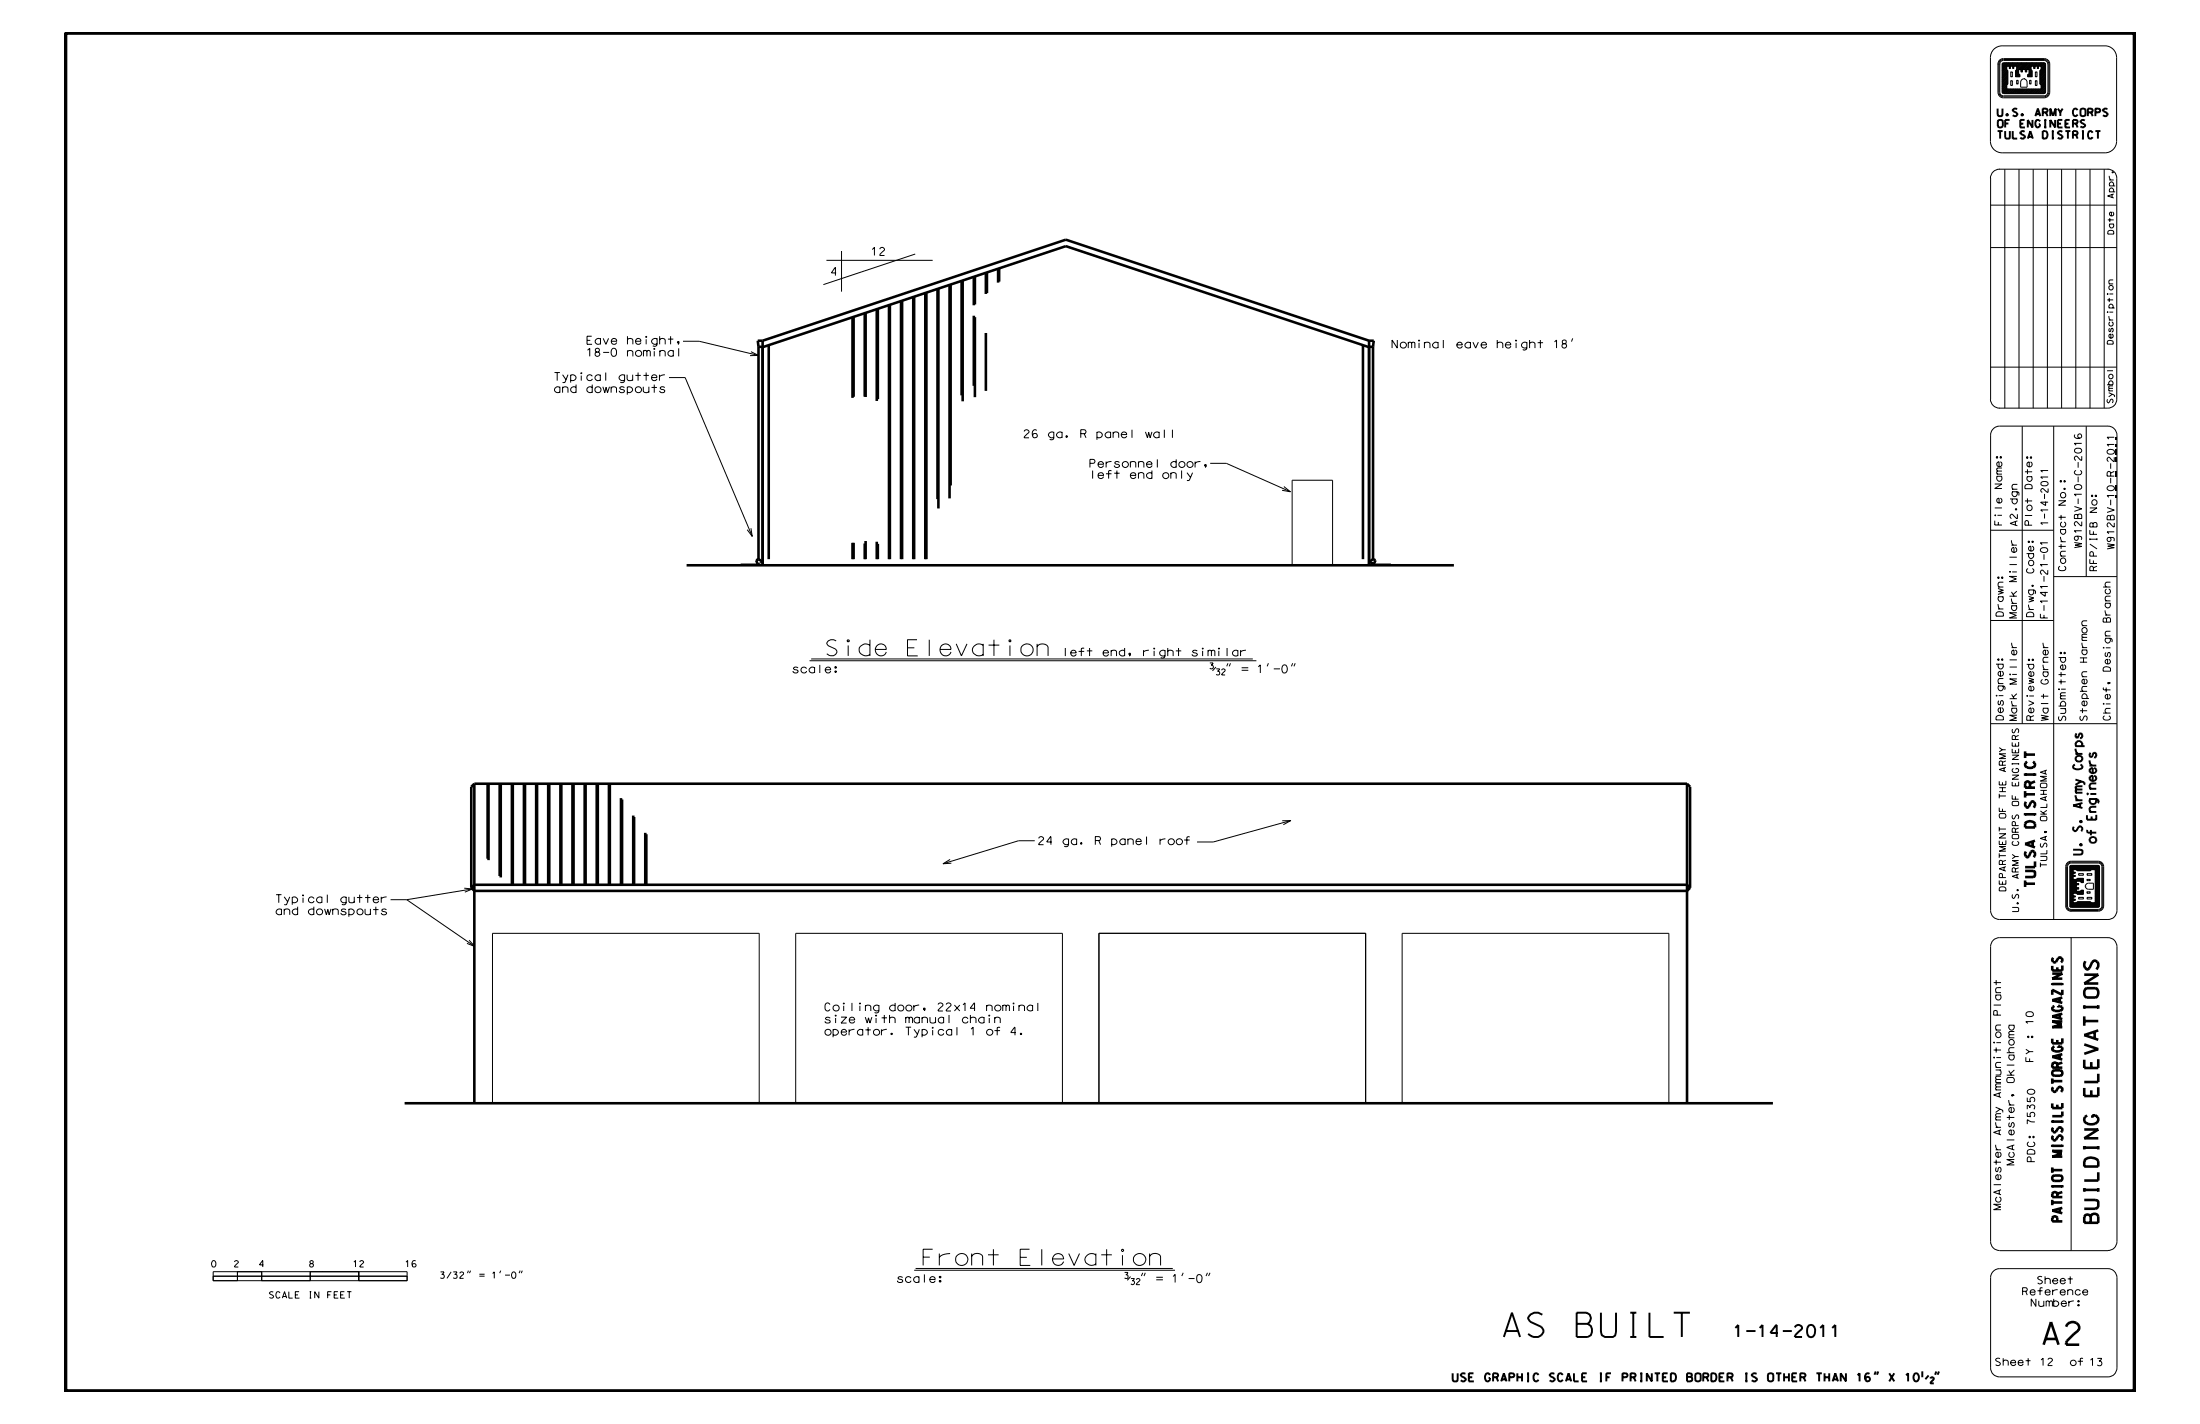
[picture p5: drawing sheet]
<svg xmlns="http://www.w3.org/2000/svg" width="432mm" height="279mm" viewBox="0 0 432 279" stroke-linecap="round" stroke-linejoin="round" font-family="sans-serif">
<g fill="none" stroke="#000" stroke-width=".2">
<path d="M392.1 18.1h.1M392.1 18.1a1.07 1.07 0 0 0 1.1 1.1h8M392.3 18.1h.1M392.3 18.1a.93 .93 0 0 0 .9 .9h8a.9 .9 0 0 0 .9-.9M392.5 18.1a.71 .71 0 0 0 .7 .7h8M392.5 18.1h.1M393 18.1h.1M393 18.1l.3 .3h7.9l.3-.3M393 12.6v5.5M393.2 12.3h8M393.2 12.3l-.2 .3M393.4 12.3l-.4 .4"/>
<path d="M393.5 12.3l-.5 .6M393.7 12.3l-.7 .7M393.8 12.3l-.8 .9M393.9 17.4l-.9 .9M393.9 13h.5v.4h.2v-.4h.4v.4h.3v-.4h.5v.7l-.2 .2v1.2h.9v-.4l-.3-.2v-.8h.5v.4h.2v-.4h.6v.4h.3v-.4h.5v.8l-.3 .2v.4h.9v-1.2l-.3-.2v-.7h.6v.4h.2v-.4h.5v.4h.2v-.4h.5v.7l-.2 .2v2.6l.2 .2v.8h-6.7v-.8l.2-.2v-2.6l-.2-.2zM393.9 17.3l-.9 .9M393.9 17.1l-.9 .9M393.9 17l-.9 .9M393.9 16.9l-.9 .9M393.9 16.7l-.9 .9M393.9 13.6l-.9 .9M393.9 13.5l-.9 .9"/>
<path d="M393.9 13.3l-.9 .9M393.9 13.2l-.9 .9M393.9 13.1l-.9 .9M393.9 13.7l-.9 .9M393.9 12.3l-.9 1M393.9 17.5l-.8 .8M394 13.8l-1 1M394.1 13.8l-1.1 1.1M394.1 17.5l-.9 .8M394.1 16.4l-1.1 1.1M394.1 16.2l-1.1 1.2M394.1 16.1l-1.1 1.1"/>
<path d="M394.1 16l-1.1 1.1M394.1 15.8l-1.1 1.2M394.1 15.7l-1.1 1.1M394.1 15.6l-1.1 1.1M394.1 15.4l-1.1 1.1M394.1 15.3l-1.1 1.1M394.1 15.2l-1.1 1.1M394.1 15l-1.1 1.1M394.1 14.9l-1.1 1.1M394.1 14.7l-1.1 1.2M394.1 14.6l-1.1 1.1M394.1 14.5l-1.1 1.1"/>
<path d="M394.1 14.3l-1.1 1.2M394.1 14.2l-1.1 1.1M394.1 14.1l-1.1 1.1M394.1 13.9l-1.1 1.2M394.1 12.3l-1.1 1.1M394.2 17.5l-.9 .9M394.2 12.3l-1.2 1.2M394.3 12.3l-1.3 1.4M394.4 17.5l-.9 .9M394.5 17.5l-.9 .9M394.5 12.3l-1.5 1.5M394.6 13.3l-.2 .1"/>
<path d="M394.6 13.2l-.2 .2M394.6 12.3l-.7 .7M394.6 17.5l-.9 .9M394.7 15.8h.3v1h-.3zM394.7 14.1h.3v1h-.3zM394.8 12.3l-.7 .7M394.8 17.5l-.9 .9M394.9 12.3l-.7 .7M394.9 17.5l-.9 .9M395 17.5l-.9 .9M395 12.3l-.6 .7M395.1 12.3l-.7 .8"/>
<path d="M395.2 17.5l-.9 .9M395.3 13.3l-.2 .1M395.3 13.2l-.3 .2M395.3 13l-.3 .2M395.3 12.3l-.9 .9M395.3 17.5l-.9 .9M395.4 12.3l-.6 .7M395.4 17.5l-.9 .9M395.6 12.3l-.7 .7M395.6 17.5l-.9 .9M395.7 17.5l-.9 .9M395.7 12.3l-.7 .7"/>
<path d="M395.8 15.8h.3v.7h-.3zM395.9 17.5l-.9 .9M395.9 12.3l-.9 .8M396 12.3l-.7 .7M396 17.5l-.9 .9M396.1 12.3l-.7 .7M396.1 17.5l-.9 .9M396.2 14.4l-.6 .6M396.2 14.3l-.6 .6M396.2 14.1l-.6 .6M396.2 14l-.6 .6M396.2 13.8l-.6 .7"/>
<path d="M396.2 13.7l-.6 .6M396.2 17.5l-.8 .9M396.2 14.5l-.5 .6M396.2 12.3l-.6 .7M396.3 14.5l-.5 .6M396.4 12.3l-.7 .7M396.4 14.6l-.4 .5M396.4 17.5l-.9 .9M396.5 14.9l-.3 .2M396.5 15l-.2 .1M396.5 14.7l-.4 .4M396.5 17.5l-.9 .9"/>
<path d="M396.5 12.3l-.7 .7M396.6 16.1h.1M396.7 12.3l-.9 .9M396.7 17.5l-.9 .9M396.8 12.3l-1 1M396.8 17.5l-.9 .9M396.9 12.3l-1.1 1.1M396.9 13.9l-.1 .2M396.9 17.5l-.9 .9M396.9 14.1h.1M396.9 13.8l-.2 .3M397.1 12.3l-1.3 1.2"/>
<path d="M397.1 17.5l-.9 .9M397.2 12.3l-1.6 1.6M397.2 15.5a.72 .72 0 0 0-.6 .6v1h1.3v-1M397.2 15.5a.72 .72 0 0 1 .7 .6M397.2 17.5l-.9 .9M397.2 15.4h.1M397.3 12.3l-1.7 1.8M397.3 17.5l-.8 .9M397.5 17.5l-.9 .9M397.5 12.3l-1.9 1.9M397.6 17.5l-.9 .9M397.6 12.3l-1.3 1.4"/>
<path d="M397.8 12.3l-1.4 1.4M397.8 17.5l-1 .9M397.8 13.9l-.2 .2M397.8 14l-.1 .1M397.8 13.8l-.3 .2M397.9 16.1h.1M397.9 12.3l-1.4 1.4M397.9 17.5l-.9 .9M398 12.3l-1.3 1.4M398 17.5l-.9 .9M398 14.6v.1M398.1 12.3l-1.4 1.5"/>
<path d="M398.2 17.5l-.9 .9M398.3 12.3l-1.6 1.6M398.3 17.5l-.9 .9M398.4 15.8h.2v.7h-.2zM398.4 12.3l-1.3 1.4M398.5 17.5l-1 .9M398.6 12.3l-1.4 1.4M398.6 17.5l-.9 .9M398.6 13.2l-.4 .5M398.6 13.6l-.3 .4M398.6 13.5l-.3 .4M398.6 13.3l-.3 .4"/>
<path d="M398.6 13.1l-.6 .6M398.7 13.7l-.4 .4M398.7 17.5l-.9 .9M398.7 12.3l-1.3 1.4M398.7 13.8l-.4 .5M398.8 13.8l-.5 .6M398.9 14.7l-.4 .4M398.9 14.2l-.9 .9M398.9 12.3l-1.4 1.4M398.9 14.9l-.2 .2M398.9 17.5l-.9 .9M398.9 14.1l-.9 .9"/>
<path d="M398.9 13.9l-.9 .9M398.9 14.3l-.8 .8M398.9 15l-.1 .1M398.9 14.5l-.6 .6M398.9 14.6l-.5 .5M399 12.3l-1.5 1.5M399 17.5l-.9 .9M399.1 12.3l-1.6 1.6M399.1 17.5l-.9 .9M399.2 12.3l-1.3 1.4M399.3 17.5l-.9 .9M399.4 12.3l-.7 .7"/>
<path d="M399.4 17.5l-.9 .9M399.4 13.2l-.2 .2M399.4 13.1l-.2 .2M399.5 14.1h.3v1h-.3zM399.5 15.8h.3v1h-.3zM399.5 12.3l-.6 .7M399.5 17.5l-.9 .9M399.7 12.3l-.7 .7M399.7 17.5l-.9 .9M399.8 12.3l-.7 .7M399.8 17.5l-.9 .9M399.9 12.3l-.7 .8"/>
<path d="M399.9 17.5l-.9 .9M400 12.3l-.8 .9M400.1 17.5l-.9 .9M400.1 13.2l-.2 .2M400.1 13.1l-.2 .2M400.1 13.4h-.1M400.2 12.3l-.7 .7M400.2 17.5l-.9 .9M400.3 12.3l-.6 .7M400.3 17.5l-.8 .9M400.5 17.5l-.9 .9M400.5 12.3l-.7 .7"/>
<path d="M400.6 12.3l-.7 .8M400.7 12.3l-.8 .9M400.9 12.3l-.7 .7M401 12.3l-.7 .7M401.1 12.3l-.6 .7M401.2 12.3l.3 .3v5.5M401.2 12.3h.1M401.2 11.7h-8a.87 .87 0 0 0-.9 .9v5.5M401.2 11.9h-8a.71 .71 0 0 0-.7 .7v5.5M401.2 11.5h-8a1.04 1.04 0 0 0-1.1 1.1v5.5M401.2 11.7a.9 .9 0 0 1 .9 .9M401.2 11.9a.77 .77 0 0 1 .8 .7l-.1 5.5a.71 .71 0 0 1-.7 .7"/>
<path d="M401.2 11.5a1.07 1.07 0 0 1 1.1 1.1M401.2 11.7h.1M401.2 11.9h.1M401.2 11.5h.1M401.2 18.8h.1M401.2 19.2h.1M401.2 12.3l-.6 .7M401.4 12.3l-.8 .8M401.4 12.4l-.8 .9M401.5 18.1h.1M401.5 17.7l-.7 .7M401.5 17l-1.4 1.4"/>
<path d="M401.5 17.1l-1.2 1.3M401.5 16.6l-1.8 1.8M401.5 16.5l-.9 .9M401.5 16.3l-.9 .9M401.5 16.2l-.9 .9M401.5 16.1l-.9 .8M401.5 15.9l-.9 .9M401.5 15.5l-1.1 1M401.5 12.7l-.9 .8M401.5 12.5l-.9 .9M401.5 17.3l-1.1 1.1M401.5 15.8l-.9 .9"/>
<path d="M401.5 17.8l-.6 .6M401.5 16.7l-1.7 1.7M401.5 18l-.4 .4M401.5 17.4l-1 1M401.5 15.7l-1 .9M401.5 15.4l-1.1 1.1M401.5 15.2l-1.1 1.2M401.5 15.1l-1.1 1.1M401.5 15l-1.1 1.1M401.5 14.9l-1.1 1M401.5 14.7l-1.1 1.1M401.5 14.6l-1.1 1.1"/>
<path d="M401.5 14.4l-1.1 1.2M401.5 14.3l-1.1 1.1M401.5 14.1l-1.1 1.2M401.5 14l-1.1 1.1M401.5 13.9l-1.1 1.1M401.5 13.7l-1.1 1.2M401.5 13.6l-1.1 1.1M401.5 13.5l-1.1 1.1M401.5 13.3l-1.1 1.2M401.5 13.2l-1.1 1.1M401.5 13.1l-1.1 1.1M401.5 12.9l-1.1 1.1"/>
<path d="M401.5 12.8l-1.1 1.1M401.5 17.5l-.8 .9M401.5 18.1l-.3 .3M401.5 16.9l-1.5 1.5M402.1 18.1h.1M402.1 12.6h.1M402.1 12.6v5.5M402.3 12.6h.1M402.3 18.1h.1M402.3 18.1a1.1 1.1 0 0 1-1.1 1.1M402.3 12.6v5.5M390.7 27.7v-16.4a2.29 2.29 0 0 1 2.3-2.3h20.2a2.29 2.29 0 0 1 2.2 2.3v16.4"/>
<path d="M390.7 34.9v43.5M392.4 33.2h21.4M392.5 33.2a1.81 1.81 0 0 0-1.8 1.8M393.5 33.2v46.9M396.3 33.2v46.9M399.1 33.2v46.9M401.8 33.2v46.9M404.6 33.2v46.9M407.4 33.2v46.9M410.2 33.2v46.9M413 33.2v46.9M415.4 27.7a2.29 2.29 0 0 1-2.2 2.3h-20.2a2.29 2.29 0 0 1-2.3-2.3"/>
<path d="M415.5 35v43.3a1.75 1.75 0 0 1-1.8 1.8h-21.3M162.2 51.1h20.9M165.2 49.2v8M179.6 49.8l-18 6M390.7 48.6h24.8M390.7 40.3h24.8M131.3 74.1h3.2l13.1 31.1M134.1 67h3.1l11.7 2.7M147.4 69l1.5 .7-1.7 .1M308.7 66.4l-.3 .6M390.7 78.3a1.81 1.81 0 0 0 1.8 1.8M390.7 72h24.8"/>
<path d="M237.5 90.9h3.2l12.6 5.6M252 95.5l1.3 1-1.7-.3M396.9 83.6v58.4M400.6 94.7l.5-.2a.6 .6 0 0 1 .9 .5 .87 .87 0 0 1-1.4 0zM401.3 96.9v1M401.5 99.2h.1M401.5 98.4v.8M402 98.5h-1.5l1 .7M402 95.8v.8h-.3l-.6-.7a.36 .36 0 0 0-.5 .2 .36 .36 0 0 0 .3 .5M402 93.6h-1.5l.4 .3M402 92.3h-1.5l.4 .3M403.1 83.6v96.8"/>
<path d="M409.5 83.6v29.5M413.7 83.6a1.81 1.81 0 0 1 1.8 1.8v93.2a1.75 1.75 0 0 1-1.8 1.8M413.7 83.6h-21.2a1.81 1.81 0 0 0-1.8 1.8v93.2a1.75 1.75 0 0 0 1.8 1.8h21.2M145.4 110.7h3.8v.2h-3.8zM147.4 103.6l.2 1.6-1-1.3M149.7 110.2l-1 .4M253.6 110.9v-16.7h7.9v16.7M269.2 110.7h3.7v.2h-3.7zM390.7 104h12.4M401.3 100.8v.9M402 102.6h-1.5l.4 .3M402 100h-1.5l.4 .4"/>
<path d="M403.1 113.1h12.4M412.8 115.2h1.4M414.2 114.2l-.9 .1-.1 .5 .2 .4M158.9 129.6h87.7M159.2 129.3h86.7M237.5 130.1h.6l-.4 .4a.39 .39 0 0 1 .4 .5 .39 .39 0 0 1-.6 .1M238.7 130.9l-.7 .7M238.7 131.2h.7l-.4 .5a.38 .38 0 0 1 .4 .5 .38 .38 0 0 1-.7 .1M239.8 131.5a.33 .33 0 0 1 .4-.3 .33 .33 0 0 1 .2 .5l-.6 .7h.7M241 130.1l-.2 .6M241.5 130.1l-.2 .6M249 130.1l-.3 .6"/>
<path d="M253.7 130.1l-.2 .6M254.2 130.1l-.2 .6M390.7 121.7h12.4M412.8 139.9h1.4M412.8 127l.2 .1-.1 .1zM412.9 138v.2l-.1-.1zM412.9 134.9v.5h1.3M412.9 127h.1M412.9 131a1.01 1.01 0 0 1 1.3 .2v.5h-1.4zM412.9 121.3h.4l.2 .1a.42 .42 0 0 1 .3-.2 .42 .42 0 0 1 .4 .2v.7h-1.4zM413.3 138.1h.9M413.3 127.1h.9"/>
<path d="M413.4 134.9v.9M413.5 121.4v.7M414.2 139h-.9a.54 .54 0 0 0 .1 .9M390.7 142h24.8M413.1 140.4l-.3 .4a.77 .77 0 0 0 .7 .5 .77 .77 0 0 0 .7-.5l-.3-.4M76.7 176.5h3.1M79.8 176.5l13.4 9.2M91.1 174.3l1.6 .1-1.5 .6M92.7 174.4l-12.9 2.1M93.1 174.8v41.7M186.5 168.6l-1.4 .9 1.6-.1M203.1 165h-3.2l-14.8 4.5"/>
<path d="M251.7 161h1.6l-1.4 .8M253.3 161l-15.2 4.2h-3.2M405.4 170v7.8M405.4 170h.1M405.5 177.8h-.1M405.6 177.8a.87 .87 0 0 0 .9 .8M405.6 170v7.8M405.6 170h.1M405.6 177.8h.1M405.8 177.8a.68 .68 0 0 0 .7 .6h5.3a.68 .68 0 0 0 .7-.6M405.8 170v7.8M405.8 170h.1"/>
<path d="M405.8 177.8h.1M406.2 170.1h.1M406.2 177.7h.1M406.2 177.7l.3 .3M406.3 177.6l.3 .4M406.3 171.9l1.2 1.3M406.3 172.3l1.2 1.3M406.3 172.5l1.2 1.3M406.3 172.6l1.2 1.3M406.3 172.7l1.2 1.3M406.3 172.9l1.5 1.5M406.3 173l1.4 1.4"/>
<path d="M406.3 173.2l1.2 1.4M406.3 173.4l1.2 1.3M406.3 173.5l1.2 1.3M406.3 173.7l1.8 1.8M406.3 174.3l.9 1M406.3 175.2l.7 .8M406.3 175.9l.7 .8M406.3 176.6l1.4 1.4M406.3 177.1l.9 .9M406.3 170.1v7.6M406.3 170.6l.7 .7M406.3 171.3l.7 .7"/>
<path d="M406.3 174.2l1 1.1M406.3 177l1 1M406.3 177.5l.5 .5M406.3 172.2l1.3 1.4M406.3 173.9l1.5 1.6M406.3 174.1l1.2 1.2M406.3 176.8l1.2 1.2M406.3 174.6l.6 .7M406.3 177.3l.6 .7M406.3 172.1l1.5 1.5M406.3 170l.6 .6M406.3 170.1l.6 .6"/>
<path d="M406.3 170.2l.6 .7M406.3 170.4l.6 .6M406.3 170.5l.8 .8M406.3 170.8l.6 .6M406.3 170.9l.6 .7M406.3 171l.6 .7M406.3 171.2l.8 .8M406.3 171.4l.6 .6M406.3 171.6l.6 .6M406.3 171.7l.6 .6M406.3 171.8l.6 .7M406.3 174.7l.6 .7"/>
<path d="M406.3 174.8l.6 .7M406.3 175l.6 .6M406.3 175.1l.6 .7M406.3 175.4l.6 .6M406.3 175.5l.6 .6M406.3 175.6l.6 .7M406.3 175.8l.6 .6M406.3 176l.6 .7M406.3 176.1l.6 .7M406.3 176.3l.6 .6M406.3 176.4l.6 .7M406.3 173.1l1.3 1.3"/>
<path d="M406.3 174.4l.7 .9M406.3 176.7l1.3 1.3M406.3 177.2l.7 .8M406.3 177.8l.2 .2M406.3 173.8l1.6 1.7M406.3 169.9l.7 .7M406.4 169.8l.8 .8M406.5 169.8l.8 .8M406.5 169h5.3a1.06 1.06 0 0 1 1.1 1v7.8a1.07 1.07 0 0 1-1.1 1h-5.3a1.04 1.04 0 0 1-1.1-1M406.5 169.2h.1M406.5 169.3h.1M406.5 169a1.04 1.04 0 0 0-1.1 1"/>
<path d="M406.5 169.8h.1M406.5 169.8l-.3 .3M406.5 169.8h5.3M406.5 178h5.3M406.6 169.8l.8 .8M406.7 169.8l1.1 1.1M406.8 169.8l1.1 1.1M406.9 170.6h.6l.2 .3h2.5l.3-.3h.7v6.5h-.7l-.3-.2h-2.5l-.2 .2h-.6v-.4h.4v-.3h-.4v-.4h.4v-.2h-.4v-.5h.6l.2 .2h1.2v-.8h-.4l-.2 .2h-.8v-.5h.5v-.2h-.5v-.6h.5v-.2h-.5v-.5h.8l.2 .3h.4v-.9h-1.2l-.2 .2h-.6v-.5h.4v-.2h-.4v-.5h.4v-.2h-.4zM406.9 175.8l.2 .2M406.9 176.4l.2 .3M407 172.5l.5 .6M407 169.8l1.1 1.1"/>
<path d="M407 177.1l.8 .9M407 171.1l.2 .2M407 171.8l.2 .2M407.1 175.8l.2 .2M407.1 176.4l.2 .3M407.1 172.5l.4 .5M407.1 169.8l1.1 1.1M407.1 177.1l.9 .9M407.1 171.1l.2 .2M407.1 171.8l.2 .2M407.2 176.4l.1 .2M407.2 175.8l.1 .1"/>
<path d="M407.2 172.5l.4 .4M407.2 171.8h.1M407.2 169.8l1.1 1.1M407.2 177.1l.9 .9M407.3 171.1v.1M407.3 176.4v.1M407.4 177.1l.8 .9M407.4 172.5l.3 .4M407.4 169.8l1 1.1M407.5 172.5l.4 .4M407.5 169.8l1.1 1.1M407.5 177.1l.9 .9"/>
<path d="M407.6 172.5l.4 .4M407.6 174.9l.6 .6M407.6 177.1l.9 .9M407.6 169.8l1.1 1.1M407.6 172.4l.5 .5M407.6 173.4l.3 .2M407.6 177l1 1M407.7 174.2l.3 .2M407.7 177l1.1 1M407.7 174.9l.6 .6M407.7 172.4l.6 .5M407.7 169.8l1.1 1.1"/>
<path d="M407.8 173.4l.2 .2M407.8 174.2l.2 .1M407.8 176.9l1.1 1.1M407.8 172.3l.9 .9M407.8 174.9l.6 .6M407.9 169.8l1.1 1.1M407.9 173.4h.1M408 174.2h.1M408 176.9l1 1.1M408 172.3l.8 .9M408 174.9l.6 .6M408 171.4h.9v.3h-.9z"/>
<path d="M408 176.1h.9v.3h-.9zM408 169.8l1.1 1.1M408.1 172.3l.8 .8M408.1 176.9l1.1 1.1M408.1 174.9l.6 .6M408.2 169.8l1 1.1M408.2 176.9l1.1 1.1M408.2 172.3l.7 .7M408.2 174.9l.6 .6M408.3 169.8l1.1 1.1M408.3 172.3l.6 .6M408.3 174.8l.6 .6"/>
<path d="M408.3 176.9l1.1 1.1M408.4 174.8l.5 .5M408.4 169.8l1.1 1.1M408.4 173.1l.2 .1M408.4 172.3l.5 .5M408.4 176.9l1.1 1.1M408.5 174.7l.4 .4M408.6 169.8l1 1.1M408.6 174.7l.3 .3M408.6 172.3l.3 .3M408.6 176.9l1.1 1.1M408.7 174.7l.2 .2"/>
<path d="M408.7 169.8l1.1 1.1M408.7 176.9l1.1 1.1M408.7 172.3l.2 .2M408.8 174.7h.1M408.8 169.8l1.1 1.1M408.9 172.3v.1M408.9 176.9l1 1.1M408.9 169.8l1.1 1.1M409 176.9l1.1 1.1M409.1 169.8l1 1.1M409.1 176.9l1.1 1.1M409.2 169.8l1.1 1.1"/>
<path d="M409.3 176.9l1.1 1.1M409.3 173.9a.71 .71 0 0 1 .6-.6h1v1.2h-1M409.3 173.9a.71 .71 0 0 0 .6 .6M409.3 173.9h.1M409.3 169.8l1.1 1M409.4 176.9l1.1 1.1M409.5 169.8l.9 .9M409.5 176.9l1.1 1.1M409.6 172.5h.6v.3h-.6zM409.6 175h.6v.3h-.6zM409.6 169.8l.9 .8M409.6 171.4h1v.3h-1z"/>
<path d="M409.6 176.1h1v.3h-1zM409.6 176.9l1.1 1.1M409.7 169.8l.9 .8M409.8 176.9l1 1.1M409.9 169.8l.8 .8M409.9 176.9l1.1 1.1M409.9 174.5h.1M409.9 173.3h.1M410 169.8l.8 .8M410 176.9l1.1 1.1M410.1 169.8l.9 .8M410.2 176.9l1.1 1.1"/>
<path d="M410.2 169.8l.9 .8M410.4 169.8l1.7 1.7M410.5 169.8l1.6 1.5M410.5 177.1l.9 .9M410.6 169.8l1.5 1.4M410.6 177.1l.9 .9M410.8 169.8l1.3 1.3M410.8 177.1l.9 .9M410.9 169.8l1.2 1.2M410.9 177.1l.9 .9M411.1 169.8l1 1M411.1 177.1l.8 .9"/>
<path d="M411.2 169.8l.9 .9M411.2 177.1l.8 .8M411.2 170.7l.9 .9M411.2 170.9l.9 .8M411.2 171l.9 .9M411.2 171.1l.9 .9M411.2 171.3l.9 .9M411.2 171.4l.9 .9M411.2 171.6l.9 .8M411.2 171.7l.9 .8M411.2 171.8l.9 .9M411.2 171.9l.9 .9"/>
<path d="M411.2 172l.9 .9M411.2 172.2l.9 .9M411.2 172.3l.9 .9M411.2 172.5l.9 .8M411.2 172.6l.9 .9M411.2 172.7l.9 .9M411.2 172.9l.9 .8M411.2 173l.9 .8M411.2 173.1l.9 .9M411.2 173.2l.9 .9M411.2 173.4l.9 .8M411.2 173.5l.9 .9"/>
<path d="M411.2 173.6l.9 .9M411.2 173.8l.9 .9M411.2 173.9l.9 .9M411.2 174l.9 .9M411.2 174.2l.9 .8M411.2 174.3l.9 .9M411.2 174.4l.9 .9M411.2 174.6l.9 .8M411.2 174.7l.9 .9M411.2 174.8l.9 .9M411.2 174.9l.9 .9M411.2 175.1l.9 .9"/>
<path d="M411.2 175.2l.9 .9M411.2 175.3l.9 .9M411.2 175.5l.9 .9M411.2 175.6l.9 .9M411.2 175.8l.9 .8M411.2 175.9l.9 .8M411.2 176l.9 .9M411.2 176.1l.9 .9M411.2 176.3l.9 .8M411.2 176.4l.9 .9M411.2 176.5l.9 .9M411.2 176.7l.9 .8"/>
<path d="M411.2 176.8l.9 .9M411.2 176.9l.9 .9M411.3 169.8l.8 .8M411.4 169.8l.7 .6M411.6 169.8l.5 .5M411.7 169.8l.4 .4M411.8 169.8l.3 .3M411.8 178h.1M411.8 169.8l.3 .2M411.8 169.2a.87 .87 0 0 1 .9 .8M411.8 169.3a.71 .71 0 0 1 .7 .7M411.8 169.2h-5.3a.87 .87 0 0 0-.9 .8"/>
<path d="M411.8 169.3h-5.3a.71 .71 0 0 0-.7 .7M411.8 178.4h.1M411.8 169.2h.1M411.8 169.3h.1M412.1 177.7l-.3 .3M412.1 170.1v7.6M412.1 170.1h.1M412.1 177.7h.1M412.5 170h.1M412.5 177.8h.1M412.5 170v7.8M412.7 170h.1"/>
<path d="M412.7 177.8h.1M412.7 177.8a.93 .93 0 0 1-.9 .8h-5.3M412.7 170v7.8M412.9 170h.1M412.9 177.8h.1M92.1 184.5l1.1 1.2-1.5-.6M406.5 184v61.4M413.7 184a1.75 1.75 0 0 1 1.8 1.7v57.9a1.75 1.75 0 0 1-1.8 1.8M413.7 184h-21.2a1.75 1.75 0 0 0-1.8 1.7v57.9a1.75 1.75 0 0 0 1.8 1.8M96.7 216.5v-33.4h52.3v33.4M156.2 216.5v-33.4h52.3v33.4M215.7 216.5v-33.4h52.3v33.4"/>
<path d="M275.2 216.5v-33.4h52.4v33.4M41.8 249.5h38.1v1.8h-38.1zM41.8 250.4h38.1M41.8 250.4h4.8v.9h-4.8zM46.6 249.5h4.8v.9h-4.8zM46.6 249.5v1.8M51.4 250.4h9.5v.9h-9.5zM51.4 249.5v1.8M60.9 249.5h9.5v.9h-9.5zM60.9 249.5v1.8M70.4 250.4h9.5v.9h-9.5zM70.4 249.5v1.8"/>
<path d="M91.9 249.3l-.1 .5M92.4 249.3l-.3 .5M98.3 249.3l-.2 .5M102.1 249.3l-.2 .5M102.5 249.3l-.2 .5M179.4 249.2h51.2M179.7 248.9h50.5M220.7 249.7h.7l-.4 .4a.38 .38 0 0 1 .4 .5 .38 .38 0 0 1-.7 .1M221.9 250.5l-.6 .7M222 250.9h.6l-.2 .3-.2 .1a.39 .39 0 0 1 .5 .5 .39 .39 0 0 1-.7 .1M223 251.1a.35 .35 0 0 1 .4-.2 .35 .35 0 0 1 .3 .4l-.7 .8h.7M224.3 249.7l-.3 .7"/>
<path d="M224.8 249.7l-.3 .7M232.2 249.7l-.2 .7M237 249.7l-.3 .7M237.5 249.7l-.3 .7M391.2 249.4l.6-.3 .7-.2h21.2a1.81 1.81 0 0 1 1.8 1.8v17.7a1.75 1.75 0 0 1-1.8 1.8h-21.2a1.75 1.75 0 0 1-1.8-1.8v-17.7l.1-.7zM392.5 245.4h21.2"/>
</g>
<g fill="#000">
<path d="M392.1 12.5l.1 .1z" fill-rule="evenodd"/>
<path d="M392.2 12.5l.2 .1z" fill-rule="evenodd"/>
<path d="M392.5 12.5l.1 .1z" fill-rule="evenodd"/>
<path d="M392.9 12.6l.1 .1z" fill-rule="evenodd"/>
<path d="M406.4 178.6l.2 .1z" fill-rule="evenodd"/>
<path d="M406.4 178.7l.2 .2z" fill-rule="evenodd"/>
<path d="M406.4 178.4l.2 .1z" fill-rule="evenodd"/>
<path d="M406.5 178l.1 .1z" fill-rule="evenodd"/>
<path d="M63.2 249.5l.1 .1z" fill-rule="evenodd"/>
</g>
<path d="M12.8 6.4h406.2v266.6h-406.2z" fill="none" stroke="#000" stroke-width=".89" stroke-linecap="butt"/>
<g fill="none" stroke="#000" stroke-width=".51">
<path d="M174.5 59.9v49.8M174.7 59.8v49.9M176.8 59.1v50.6M177.1 59v50.7M179.2 58.3v51.4M179.4 58.2v51.5M181.6 57.5v52.2M181.8 57.4v52.3M184 56.7v41.2M184.2 56.6v43.2M186.4 55.9v41.9M186.6 55.8v39.4"/>
<path d="M188.7 55.1v22.5M188.9 55v23.7M191.1 54.3v5.6M191.3 54.2v5.5M193.5 53.5v4.2M193.7 53.4v4.1M195.9 52.7v2.8M196.1 52.6v2.6M148.9 68.1h.8M148.9 68.1v41.6M149.7 66.9h-1l.2 1.2M149.7 66.9v44"/>
<path d="M149.7 66.9l59.5-19.9 59.5 19.9M149.7 68.1l59.5-19.8 59.5 19.8M150.9 67.7v42M167.3 62.2v15.9M167.5 62.2v15.7M169.7 61.5v16.3M169.9 61.4v16.5M172.1 60.6v18.1M172.3 60.6v17.7M191.1 61.9v13.8M191.3 62.2v15.7M193.5 65.3v11.4"/>
<path d="M267.5 67.7v42M268.7 66.9v44M268.7 66.9h.9l-.1 1.2M268.7 68.1h.8M269.5 68.1v41.6M134.8 110.9h150.6M148.9 109.7l-.5 .2 .3 .7M148.9 109.7l.8 .5M167.3 106.5v3.2M167.5 106.5v3.2M169.7 106.6v3.1M169.9 106.2v3.5"/>
<path d="M172.1 106.3v3.4M172.3 106.7v3M268.7 110.2l.8-.5 .5 .2-.3 .7zM93.1 153.8h238M93.1 153.8l-.6 .6v19.8M93.1 153.8v62.7M95.7 153.8v14.7M95.9 153.8v15M98.1 153.8v18.1M98.3 153.8v18.4M100.5 153.8v19.8M100.6 153.8v19.8"/>
<path d="M102.8 153.8v19.8M103 153.8v19.8M105.2 153.8v19.8M105.4 153.8v19.8M107.6 153.8v19.8M107.8 153.8v19.8M110 153.8v19.8M110.2 153.8v19.8M112.4 153.8v19.8M112.6 153.8v19.8M114.8 153.8v19.8M114.9 153.8v19.8"/>
<path d="M117.1 153.8v19.8M117.3 153.8v19.8M119.5 153.8v19.8M119.7 153.8v19.8M121.9 156.6v17M122.1 156.9v16.7M331.1 153.8l.6 .6v19.8M331.1 153.8v62.7M92.5 174.2l.6 .6h238l.6-.6M92.5 174.2l.6-.6h238l.6 .6M124.3 160v13.6M124.5 160.3v13.3"/>
<path d="M126.6 163.4v10.2M126.9 163.7v9.9M402.8 191h2l-2 1h2M402.8 192.9v.4M402.8 193.1h2M403 187.9l-.2 .6 .2 .2 .3 .1 .2-.1 .5-.7 .2-.1a.53 .53 0 0 1 .6 .3 .53 .53 0 0 1-.3 .6M403.2 197.4l-.3 .2-.1 .3a.93 .93 0 0 0 1.2 .5l.4-.1 .4-.4-.1-.3-.3-.2h-.4v.3M403.8 189.8v.6M404.3 195.9v.8M404.3 199v.8M404.8 198.9l-2 .5 2 .6M404.8 195.7l-2 .6 2 .5"/>
<path d="M404.8 189.4v1h-2v-.9M404.8 194.2v1l-2-1v1M404.8 192.9v.4M79.4 216.5h268.6M402.8 211.6v1.1M402.8 219.9v.4M402.8 212.1h2M402.9 210.1l1.5-.1a.57 .57 0 0 1 .4 .5 .57 .57 0 0 1-.4 .6l-1.4-.1-.2-.4zM403 213.3l-.2 .6 .4 .3 .3-.1 .5-.7a.49 .49 0 0 1 .8 .2v.3l-.3 .3M403.2 205.3l-.3 .2-.1 .3a1.21 1.21 0 0 0 1.6 .4l.3-.1v-.6l-.7-.2v.3M403.8 208.8l-.1-.2-.3-.1-.5 .1-.1 .9h2M403.8 208.8v.7"/>
<path d="M403.8 204v.7M403.8 216.7v.7M404.3 207v.8M404.8 208.5l-1 .3M404.8 206.8l-2 .6 2 .5M404.8 200.4h-2l1.9 .6-1.9 .5h2M404.8 203.7v1h-2v-.9M404.8 216.4v1h-2v-.9M404.8 218.1v.9h-2M404.8 219.9v.4M402.8 224.6v.4M402.8 229.1v1"/>
<path d="M402.8 232.6v.4M402.8 235.4v1.1M402.8 235.9h2M402.8 232.8h2M402.8 229.6h2M402.8 224.8h2M402.8 220.1h2M402.9 230.8l1.5-.2a.56 .56 0 0 1 .4 .6 .56 .56 0 0 1-.4 .5h-1.4l-.2-.5zM403 222.8l-.2 .6 .4 .4 .3-.2 .5-.7a.49 .49 0 0 1 .8 .2v.3l-.3 .4M403 221.3l-.2 .5 .4 .4 .3-.2 .5-.7a.49 .49 0 0 1 .8 .2v.3l-.3 .4M403.8 239.6l-.1-.8-.3-.1-.5 .1-.1 .8h2M403.8 234.2l-.1-.2-.3-.1-.5 .1-.1 .9h2"/>
<path d="M403.8 234.2v.7M404.3 237.1v.8M404.8 237l-2 .5 2 .6M404.8 233.9l-1 .3M404.8 225.8h-2l1.9 .6-1.9 .5h2M404.8 224.6v.4M404.8 232.6v.4"/>
</g>
<g fill="none" stroke="#000" stroke-width=".38">
<path d="M407.2 150l-.2 .2-.1 .3a1.18 1.18 0 0 0 1.8 0v-.3l-.4-.2M408.3 157.7v.7M408.7 157.6l-1.8 .4 1.8 .5M409.7 155.7l.2 .1-.2 .1zM410.3 155.8h1.1M411.4 159.9v.9h-1.8v-.9M406.9 166.7h1.4l.4 .2-.1 .7-1.7 .1M407 162.2a.51 .51 0 0 0-.1 .5 .51 .51 0 0 0 .4 .4l.3-.1 .4-.7 .3-.2a.53 .53 0 0 1 .4 .5 .53 .53 0 0 1-.2 .5M409.7 162.8l-.1 .3 .2 .3h1.6M410.4 162.8v1.1M410.5 160.2v.6M368.2 269.1l-.3 .6"/>
<path d="M368.7 269.1l-.3 .6M377.3 269.1v1.1M378.5 269.9l-.6 .7M378.9 270.5a.34 .34 0 0 1 .4-.3 .34 .34 0 0 1 .2 .5l-.6 .7h.7M380 269.1l-.2 .6M380.6 269.1l-.3 .6"/>
</g>
<text font-size="4.8" x="295.2" y="262.3">AS BUILT</text>
<text font-size="4.4" x="401.1" y="263.8">A2</text>
<g font-size="3.2">
<text x="162.3" y="128.7">Side Elevation</text>
<text x="181.2" y="248.3">Front Elevation</text>
</g>
<g font-size="2.8">
<text x="411.8" y="209.5" transform="rotate(-90 411.8 209.5)">EVATIONS</text>
<text x="411.8" y="215.1" transform="rotate(-90 411.8 215.1)">EL</text>
<text x="411.8" y="231.6" transform="rotate(-90 411.8 231.6)">L</text>
<text x="411.8" y="228.9" transform="rotate(-90 411.8 228.9)">DING</text>
<text x="411.8" y="239.9" transform="rotate(-90 411.8 239.9)">BUI</text>
</g>
<text font-size="2.4" x="340.4" y="262.3">1-14-2011</text>
<g font-size="1.9">
<text x="399.4" y="162.4" transform="rotate(-90 399.4 162.4)">DISTRICT</text>
<text x="399.4" y="174" transform="rotate(-90 399.4 174)">TULSA</text>
</g>
<g font-size="1.6">
<text x="171.1" y="50.1">12</text>
<text x="163.2" y="54.1">4</text>
<text x="115.2" y="69.9">18-0 nominal</text>
<text x="115.2" y="67.6">Eave height,</text>
<text x="273.2" y="68.3">Nominal eave height 18'</text>
<text x="108.8" y="77">and downspouts</text>
<text x="108.8" y="74.7">Typical gutter</text>
<text x="201" y="85.9">26 ga. R panel wall</text>
<text x="213.9" y="93.9">left end only</text>
<text x="213.9" y="91.7">Personnel door,</text>
<text x="208.6" y="128.7">left end, right similar</text>
<text x="155.6" y="132">scale:</text>
<text x="242" y="132">=</text>
<text x="245.8" y="132">1'-0&quot;</text>
<text x="203.9" y="165.7">24 ga. R panel roof</text>
<text x="54.2" y="179.5">and downspouts</text>
<text x="54.2" y="177.1">Typical gutter</text>
<text x="161.9" y="203.1">operator. Typical 1 of 4.</text>
<text x="161.9" y="200.7">size with manual chain</text>
<text x="161.9" y="198.4">Coiling door, 22x14 nominal</text>
<text x="176.1" y="251.6">scale:</text>
<text x="225.2" y="251.6">=</text>
<text x="229" y="251.6">1'-0&quot;</text>
<text x="285.1" y="271">USE GRAPHIC SCALE IF PRINTED BORDER IS OTHER THAN 16&quot; X 10•&quot;</text>
</g>
<g font-size="1.5">
<text x="392.1" y="22.8">U.S. ARMY CORPS</text>
<text x="392.1" y="27.2">TULSA DISTRICT</text>
<text x="392.1" y="25">OF ENGINEERS</text>
<text x="408.7" y="151" transform="rotate(-90 408.7 151)">Corps</text>
<text x="408.7" y="158.6" transform="rotate(-90 408.7 158.6)">Army</text>
<text x="411.5" y="160.8" transform="rotate(-90 411.5 160.8)">Engineers</text>
<text x="408.7" y="167.7" transform="rotate(-90 408.7 167.7)">U.</text>
<text x="408.7" y="163.1" transform="rotate(-90 408.7 163.1)">S.</text>
<text x="411.5" y="165.4" transform="rotate(-90 411.5 165.4)">of</text>
<text x="392.8" y="199.2" transform="rotate(-90 392.8 199.2)">Plant</text>
<text x="399.1" y="203.9" transform="rotate(-90 399.1 203.9)">:</text>
<text x="399.1" y="200.9" transform="rotate(-90 399.1 200.9)">10</text>
<text x="399.1" y="208.3" transform="rotate(-90 399.1 208.3)">FY</text>
<text x="392.8" y="215.3" transform="rotate(-90 392.8 215.3)">Ammunition</text>
<text x="395.3" y="212.4" transform="rotate(-90 395.3 212.4)">Oklahoma</text>
<text x="399.4" y="220.6" transform="rotate(-90 399.4 220.6)">75350</text>
<text x="392.8" y="222.7" transform="rotate(-90 392.8 222.7)">Army</text>
<text x="399.4" y="227.9" transform="rotate(-90 399.4 227.9)">PDC:</text>
<text x="395.3" y="228.6" transform="rotate(-90 395.3 228.6)">McAlester,</text>
<text x="392.8" y="237.4" transform="rotate(-90 392.8 237.4)">McAlester</text>
<text x="399.9" y="251.9">Sheet</text>
<text x="397" y="254.1">Reference</text>
<text x="398.7" y="256.3">Number:</text>
<text x="391.7" y="267.9">Sheet</text>
<text x="398.7" y="267.9">12</text>
<text x="405.9" y="267.9">of 13</text>
</g>
<g font-size="1.4">
<text x="392.9" y="95.9" transform="rotate(-90 392.9 95.9)">Name:</text>
<text x="398.9" y="95.9" transform="rotate(-90 398.9 95.9)">Date:</text>
<text x="405.5" y="99.1" transform="rotate(-90 405.5 99.1)">No.:</text>
<text x="411.6" y="100.6" transform="rotate(-90 411.6 100.6)">No:</text>
<text x="392.9" y="103" transform="rotate(-90 392.9 103)">File</text>
<text x="395.9" y="103.2" transform="rotate(-90 395.9 103.2)">A2.dgn</text>
<text x="398.9" y="103" transform="rotate(-90 398.9 103)">Plot</text>
<text x="408.6" y="107.5" transform="rotate(-90 408.6 107.5)">W912BV-10-C-2016</text>
<text x="415" y="107.7" transform="rotate(-90 415 107.7)">W912BV-10-R-2011</text>
<text x="399.2" y="112.4" transform="rotate(-90 399.2 112.4)">Code:</text>
<text x="405.5" y="112" transform="rotate(-90 405.5 112)">Contract</text>
<text x="411.6" y="112" transform="rotate(-90 411.6 112)">RFP/IFB</text>
<text x="395.8" y="114.1" transform="rotate(-90 395.8 114.1)">Miller</text>
<text x="393.2" y="120.9" transform="rotate(-90 393.2 120.9)">Drawn:</text>
<text x="395.8" y="121.3" transform="rotate(-90 395.8 121.3)">Mark</text>
<text x="399.2" y="121" transform="rotate(-90 399.2 121)">Drwg.</text>
<text x="401.9" y="121.3" transform="rotate(-90 401.9 121.3)">F-141-21-01</text>
<text x="414.2" y="122" transform="rotate(-90 414.2 122)">Branch</text>
<text x="409.7" y="129.9" transform="rotate(-90 409.7 129.9)">Harmon</text>
<text x="414.2" y="131.7" transform="rotate(-90 414.2 131.7)">Design</text>
<text x="395.9" y="134.2" transform="rotate(-90 395.9 134.2)">Miller</text>
<text x="402" y="134.2" transform="rotate(-90 402 134.2)">Garner</text>
<text x="393.2" y="141.3" transform="rotate(-90 393.2 141.3)">Designed:</text>
<text x="395.9" y="141.4" transform="rotate(-90 395.9 141.4)">Mark</text>
<text x="399.2" y="141.3" transform="rotate(-90 399.2 141.3)">Reviewed:</text>
<text x="402" y="141.4" transform="rotate(-90 402 141.4)">Walt</text>
<text x="405.5" y="141.4" transform="rotate(-90 405.5 141.4)">Submitted:</text>
<text x="409.7" y="141.4" transform="rotate(-90 409.7 141.4)">Stephen</text>
<text x="414.2" y="141.3" transform="rotate(-90 414.2 141.3)">Chief,</text>
</g>
<g font-size="1.3">
<text x="393.7" y="151.4" transform="rotate(-90 393.7 151.4)">ARMY</text>
<text x="396.2" y="154.2" transform="rotate(-90 396.2 154.2)">ENGINEERS</text>
<text x="393.7" y="160.5" transform="rotate(-90 393.7 160.5)">OF</text>
<text x="393.7" y="156.6" transform="rotate(-90 393.7 156.6)">THE</text>
<text x="396.2" y="158.1" transform="rotate(-90 396.2 158.1)">OF</text>
<text x="401.8" y="161" transform="rotate(-90 401.8 161)">OKLAHOMA</text>
<text x="396.2" y="165.9" transform="rotate(-90 396.2 165.9)">CORPS</text>
<text x="396.2" y="172.4" transform="rotate(-90 396.2 172.4)">ARMY</text>
<text x="401.8" y="170.1" transform="rotate(-90 401.8 170.1)">TULSA,</text>
<text x="393.7" y="174.8" transform="rotate(-90 393.7 174.8)">DEPARTMENT</text>
<text x="396.2" y="178.9" transform="rotate(-90 396.2 178.9)">U.S.</text>
<text x="41.5" y="248.6">0</text>
<text x="46" y="248.6">2</text>
<text x="51" y="248.6">4</text>
<text x="60.8" y="248.6">8</text>
<text x="69.3" y="248.6">12</text>
<text x="79.6" y="248.6">16</text>
<text x="86.4" y="250.8">3/32&quot; = 1'-0&quot;</text>
<text x="52.9" y="254.7">SCALE IN FEET</text>
</g>
<g font-size="1.2">
<text x="414.9" y="38.8" transform="rotate(-90 414.9 38.8)">Appr.</text>
<text x="414.9" y="45.9" transform="rotate(-90 414.9 45.9)">Date</text>
<text x="414.8" y="67.5" transform="rotate(-90 414.8 67.5)">Description</text>
<text x="414.7" y="79.1" transform="rotate(-90 414.7 79.1)">Symbol</text>
</g>
</svg>
